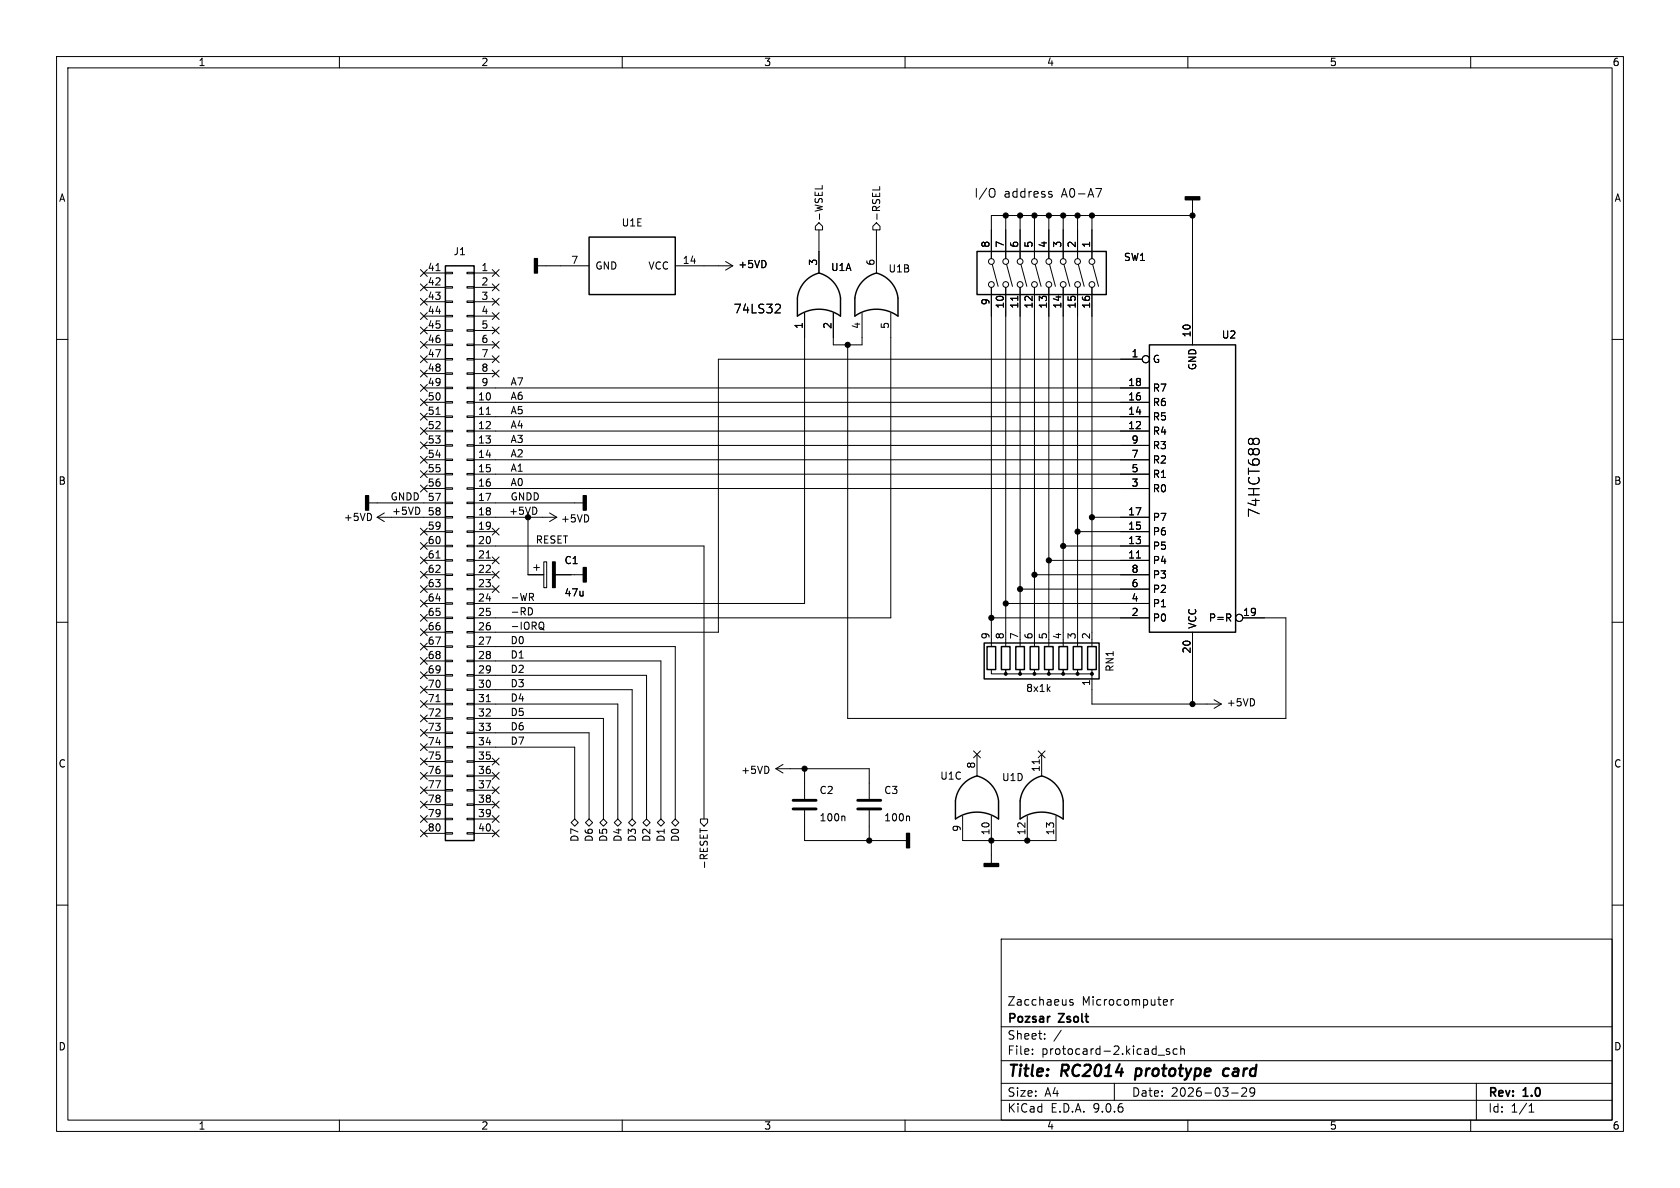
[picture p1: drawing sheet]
<svg xmlns="http://www.w3.org/2000/svg" width="297mm" height="210mm" viewBox="0 0 297 210" stroke-linecap="round" stroke-linejoin="round" font-family="sans-serif">
<g fill="none" stroke="#000" stroke-width=".18">
<path d="M10 10h277v190h-277zM12 12h273v186h-273zM60 10v2M110 10v2M160 10v2M210 10v2M260 10v2M144.8 39.4l.6 .6v.6h-1.3v-.6zM145.4 32.8v.6M154.9 39.4l.7 .6v.6h-1.3v-.6zM155.5 33v.6M175.7 33.4a1.09 1.09 0 0 1 0 1.4"/>
<path d="M177.8 38.1v7.6M180.3 38.1v7.6M182.9 38.1v7.6M185.4 38.1v7.6M185.6 34.3l.4 .1v.2l-.2 .3h-.3M185.6 33.8l.4 .1M188 38.1v7.6M190.5 38.1v7.6M193 38.1v7.6M193.7 33.3h1.1l-.7 1.6M210.8 38.1h-35.5v7.6M210.8 35.3v25.7"/>
<path d="M74.3 47.7l1.2 1.2M74.3 55.3l1.2 1.2M74.3 50.2l1.2 1.2M74.3 57.8l1.2 1.2M74.3 52.7l1.2 1.2M74.9 48.3h3.8M74.9 50.8h3.8M74.9 53.3h3.8M74.9 55.9h3.8M74.9 58.4h3.8M75.5 47.7l-1.2 1.2M75.5 55.3l-1.2 1.2"/>
<path d="M75.5 50.2l-1.2 1.2M75.5 57.8l-1.2 1.2M75.5 52.7l-1.2 1.2M77.1 47.8h.7M78.7 48.1h1.3v.3h-1.3zM78.7 50.7h1.3v.2h-1.3zM78.7 53.2h1.3v.3h-1.3zM78.7 55.8h1.3v.2h-1.3zM78.7 58.3h1.3v.2h-1.3zM82.5 48.1h1.3v.3h-1.3zM82.5 50.7h1.3v.2h-1.3zM82.5 53.2h1.3v.3h-1.3z"/>
<path d="M82.5 55.8h1.3v.2h-1.3zM82.5 58.3h1.3v.2h-1.3zM83.8 48.3h3.8M83.8 50.8h3.8M83.8 53.3h3.8M83.8 55.9h3.8M83.8 58.4h3.8M87 55.3l1.2 1.2M87 47.7l1.2 1.2M87 52.7l1.2 1.2M87 57.8l1.2 1.2M87 50.2l1.2 1.2"/>
<path d="M88.2 55.3l-1.2 1.2M88.2 47.7l-1.2 1.2M88.2 52.7l-1.2 1.2M88.2 57.8l-1.2 1.2M88.2 50.2l-1.2 1.2M95 47h9.1M119.4 47h10.1M128.3 46.2l1.2 .8M129.5 47l-1.2 .8M137.3 53.8h.5l.2 .4-.1 .2-.9 .9h1M142.2 55.4v51.3h-58.4M144.8 40.6v7.7"/>
<path d="M147.3 55.4v5.6h5.1v-5.6M154.9 40.6v7.7M157.5 55.4v53.8h-73.7M175.3 50.8v61M175.4 46.7l1.1 3.9M177.8 50.8v61M178 46.7l1 3.9M179.9 52.4v.7M180.3 50.8v61M180.5 46.7l1 3.9M182.9 50.8v61M183 46.7l1 3.9"/>
<path d="M185.4 50.8v61M185.5 46.7l1.1 3.9M188 50.8v61M188.1 46.7l1 3.9M190.5 50.8v61M190.6 46.7l1.1 3.9M193 50.8v61M193.2 46.7l1 3.9M10 60h2M74.3 65.4l1.2 1.2M74.3 70.5l1.2 1.2M74.3 73.1l1.2 1.2"/>
<path d="M74.3 62.9l1.2 1.2M74.3 68l1.2 1.2M74.3 78.1l1.2 1.2M74.3 75.6l1.2 1.2M74.3 60.4l1.2 1.2M74.9 61h3.8M74.9 63.5h3.8M74.9 66h3.8M74.9 68.6h3.8M74.9 71.1h3.8M74.9 73.7h3.8M74.9 76.2h3.8"/>
<path d="M74.9 78.7h3.8M75.5 68l-1.2 1.2M75.5 60.4l-1.2 1.2M75.5 73.1l-1.2 1.2M75.5 65.4l-1.2 1.2M75.5 70.5l-1.2 1.2M75.5 62.9l-1.2 1.2M75.5 78.1l-1.2 1.2M75.5 75.6l-1.2 1.2M77.1 73.2h.7M78.7 60.8h1.3v.3h-1.3zM78.7 63.4h1.3v.2h-1.3z"/>
<path d="M78.7 65.9h1.3v.3h-1.3zM78.7 68.5h1.3v.2h-1.3zM78.7 71h1.3v.2h-1.3zM78.7 73.5h1.3v.3h-1.3zM78.7 76.1h1.3v.2h-1.3zM78.7 78.6h1.3v.3h-1.3zM82.5 60.8h1.3v.3h-1.3zM82.5 63.4h1.3v.2h-1.3zM82.5 65.9h1.3v.3h-1.3zM82.5 68.5h1.3v.2h-1.3zM82.5 71h1.3v.2h-1.3zM82.5 73.5h1.3v.3h-1.3z"/>
<path d="M82.5 76.1h1.3v.2h-1.3zM82.5 78.6h1.3v.3h-1.3zM83.8 61h3.8M83.8 63.5h3.8M83.8 66h3.8M83.8 68.6h119.4M83.8 71.1h119.4M83.8 73.7h119.4M83.8 76.2h119.4M83.8 78.7h119.4M86 73.2h.7M87 62.9l1.2 1.2"/>
<path d="M87 60.4l1.2 1.2M87 65.4l1.2 1.2M88.2 60.4l-1.2 1.2M88.2 65.4l-1.2 1.2M88.2 62.9l-1.2 1.2M149.9 61v66h77.4v-17.8h-7.6M201.9 63.5h-74.9v48.3h-43.2M221.5 77.9l-.1-.2a.39 .39 0 0 0-.4-.2 .39 .39 0 0 0-.3 .4v.3M221.5 77.9l.2-.3 .6-.1 .2 .2 .1 .5M221.5 77.9v.3M285 60h2M65.2 88.9h13.5"/>
<path d="M66.7 91.4h12M66.7 91.4l1.2 .8M67.9 90.7l-1.2 .7M74.3 98.5l1.2 1.2M74.3 95.9l1.2 1.2M74.3 80.7l1.2 1.2M74.3 85.8l1.2 1.2M74.3 83.2l1.2 1.2M74.3 93.4l1.2 1.2M74.9 81.3h3.8M74.9 83.8h3.8M74.9 86.4h3.8"/>
<path d="M74.9 94h3.8M74.9 96.5h3.8M74.9 99.1h3.8M75.5 98.5l-1.2 1.2M75.5 95.9l-1.2 1.2M75.5 80.7l-1.2 1.2M75.5 85.8l-1.2 1.2M75.5 83.2l-1.2 1.2M75.5 93.4l-1.2 1.2M77.1 98.6h.7M78.7 81.2h1.3v.2h-1.3zM78.7 83.7h1.3v.2h-1.3z"/>
<path d="M78.7 86.2h1.3v.3h-1.3zM78.7 88.8h1.3v.2h-1.3zM78.7 91.3h1.3v.3h-1.3zM78.7 93.9h1.3v.2h-1.3zM78.7 96.4h1.3v.2h-1.3zM78.7 98.9h1.3v.3h-1.3zM82.5 81.2h1.3v.2h-1.3zM82.5 83.7h1.3v.2h-1.3zM82.5 86.2h1.3v.3h-1.3zM82.5 88.8h1.3v.2h-1.3zM82.5 91.3h1.3v.3h-1.3zM82.5 93.9h1.3v.2h-1.3z"/>
<path d="M82.5 96.4h1.3v.2h-1.3zM82.5 98.9h1.3v.3h-1.3zM83.8 91.4h14.6M83.8 88.9h19.3M83.8 81.3h119.4M83.8 83.8h119.4M83.8 86.4h119.4M83.8 94h3.8M83.8 96.5h40.7v48.3M83.8 99.1h3.8M86 98.6h.7M87 98.5l1.2 1.2"/>
<path d="M87 93.4l1.2 1.2M88.2 98.5l-1.2 1.2M88.2 93.4l-1.2 1.2M93.3 91.4v10.2h2.8M94.9 99.8v1M96.1 99.3h.5v4.6h-.5zM97.2 90.7l1.2 .7M98.4 91.4l-1.2 .8M185.4 99.1h17.8M188 96.5h15.2M190.5 94h12.7M193 91.4h10.2"/>
<path d="M200.9 98.6h.7M10 110h2M74.3 116.2l1.2 1.2M74.3 118.8l1.2 1.2M74.3 113.7l1.2 1.2M74.3 103.5l1.2 1.2M74.3 108.6l1.2 1.2M74.3 106.1l1.2 1.2M74.3 101l1.2 1.2M74.3 111.2l1.2 1.2M74.9 101.6h3.8M74.9 104.1h3.8"/>
<path d="M74.9 106.7h3.8M74.9 109.2h3.8M74.9 111.8h3.8M74.9 114.3h3.8M74.9 116.8h3.8M74.9 119.4h3.8M75.5 113.7l-1.2 1.2M75.5 116.2l-1.2 1.2M75.5 118.8l-1.2 1.2M75.5 111.2l-1.2 1.2M75.5 103.5l-1.2 1.2M75.5 108.6l-1.2 1.2"/>
<path d="M75.5 106.1l-1.2 1.2M75.5 101l-1.2 1.2M78.7 101.5h1.3v.2h-1.3zM78.7 104h1.3v.3h-1.3zM78.7 106.6h1.3v.2h-1.3zM78.7 109.1h1.3v.2h-1.3zM78.7 111.6h1.3v.3h-1.3zM78.7 114.2h1.3v.2h-1.3zM78.7 116.7h1.3v.3h-1.3zM78.7 119.3h1.3v.2h-1.3zM82.5 101.5h1.3v.2h-1.3zM82.5 104h1.3v.3h-1.3z"/>
<path d="M82.5 106.6h1.3v.2h-1.3zM82.5 109.1h1.3v.2h-1.3zM82.5 111.6h1.3v.3h-1.3zM82.5 114.2h1.3v.2h-1.3zM82.5 116.7h1.3v.3h-1.3zM82.5 119.3h1.3v.2h-1.3zM83.8 101.6h3.8M83.8 104.1h3.8M83.8 114.3h35.6v30.5M83.8 116.8h33v28M83.8 119.4h30.5v25.4M87 101l1.2 1.2"/>
<path d="M87 103.5l1.2 1.2M88.2 101l-1.2 1.2M88.2 103.5l-1.2 1.2M93.7 107.4a.68 .68 0 0 1 .4 .7 .68 .68 0 0 1-.4 .6M93.9 105.6l.4 .6M94.2 105l.1 .1-.1 .4M94.4 100.3h1M95.6 110a.43 .43 0 0 1 .5 .4v.4a.43 .43 0 0 1-.5 .4M95.8 111l.4 .4M98.2 101.6h4.9M175.3 118.4v.7h2.5v-.7v.7h2.5v-.7v.7h2.6v-.7v.7h2.5v-.7v.7h2.6v-.7v.7h2.5v-.7v.7h2.5v-.7M175.3 113v1.3"/>
<path d="M175.3 109.2h27.9M177.8 113v1.3M177.8 106.7h25.4M180.3 113v1.3M180.3 104.1h22.9M182.9 113v1.3M182.9 101.6h20.3M185.4 113v1.3M188 113v1.3M190.5 113v1.3M193 113v1.3M193 119.4v5.1h22.9"/>
<path d="M210.8 111.8v12.7M285 110h2M74.3 123.9l1.2 1.2M74.3 136.6l1.2 1.2M74.3 139.1l1.2 1.2M74.3 121.3l1.2 1.2M74.3 126.4l1.2 1.2M74.3 128.9l1.2 1.2M74.3 134l1.2 1.2M74.3 131.5l1.2 1.2M74.9 121.9h3.8M74.9 124.5h3.8"/>
<path d="M74.9 127h3.8M74.9 129.5h3.8M74.9 132.1h3.8M74.9 134.6h3.8M74.9 137.2h3.8M74.9 139.7h3.8M75.5 136.6l-1.2 1.2M75.5 139.1l-1.2 1.2M75.5 123.9l-1.2 1.2M75.5 121.3l-1.2 1.2M75.5 126.4l-1.2 1.2M75.5 128.9l-1.2 1.2"/>
<path d="M75.5 134l-1.2 1.2M75.5 131.5l-1.2 1.2M77.1 124h.7M78.7 121.8h1.3v.2h-1.3zM78.7 124.3h1.3v.3h-1.3zM78.7 126.9h1.3v.2h-1.3zM78.7 129.4h1.3v.3h-1.3zM78.7 132h1.3v.2h-1.3zM78.7 134.5h1.3v.2h-1.3zM78.7 137h1.3v.3h-1.3zM78.7 139.6h1.3v.2h-1.3zM82.5 121.8h1.3v.2h-1.3z"/>
<path d="M82.5 124.3h1.3v.3h-1.3zM82.5 126.9h1.3v.2h-1.3zM82.5 129.4h1.3v.3h-1.3zM82.5 132h1.3v.2h-1.3zM82.5 134.5h1.3v.2h-1.3zM82.5 137h1.3v.3h-1.3zM82.5 139.6h1.3v.2h-1.3zM83.8 121.9h28v22.9M83.8 124.5h25.4v20.3M83.8 127h22.9v17.8M83.8 129.5h20.3v15.3M83.8 132.1h17.8v12.7"/>
<path d="M83.8 134.6h3.8M83.8 137.2h3.8M83.8 139.7h3.8M86 124h.7M87 136.6l1.2 1.2M87 139.1l1.2 1.2M87 134l1.2 1.2M88.2 136.6l-1.2 1.2M88.2 134l-1.2 1.2M88.2 139.1l-1.2 1.2M137.2 135.9h16.5v5.3M137.2 135.9l1.2 .8"/>
<path d="M138.4 135.1l-1.2 .8M142.2 135.9v5.3M172.1 132.7l1.2 1.3M172.7 133.4v3.8M173.3 132.7l-1.2 1.3M183.5 132.7l1.3 1.3M183.7 134.3v.7M184.1 133.4v3.8M184.8 132.7l-1.3 1.3M214.6 123.7l1.3 .8M215.9 124.5l-1.3 .7M74.3 141.6l1.2 1.2"/>
<path d="M74.3 144.2l1.2 1.2M74.3 146.7l1.2 1.2M74.9 142.2h3.8M74.9 144.8h3.8M74.9 147.3h3.8M75.5 141.6l-1.2 1.2M75.5 144.2l-1.2 1.2M75.5 146.7l-1.2 1.2M78.7 142.1h1.3v.3h-1.3zM78.7 144.7h1.3v.2h-1.3zM78.7 147.2h1.3v.2h-1.3zM82.5 142.1h1.3v.3h-1.3z"/>
<path d="M82.5 144.7h1.3v.2h-1.3zM82.5 147.2h1.3v.2h-1.3zM83.8 142.2h3.8M83.8 144.8h3.8M83.8 147.3h3.8M87 141.6l1.2 1.2M87 146.7l1.2 1.2M87 144.2l1.2 1.2M88.2 141.6l-1.2 1.2M88.2 146.7l-1.2 1.2M88.2 144.2l-1.2 1.2M101 145.4l.6-.6 .6 .6-.6 .7z"/>
<path d="M103.5 145.4l.6-.6 .7 .6-.7 .7zM106 145.4l.7-.6 .6 .6-.6 .7zM108.6 145.4l.6-.6 .7 .6-.7 .7zM111.1 145.4l.7-.6 .6 .6-.6 .7zM113.7 145.4l.6-.6 .6 .6-.6 .7zM116.2 145.4l.6-.6 .7 .6-.7 .7zM118.7 145.4l.7-.6 .6 .6-.6 .7zM123.8 146.5v.7M123.8 144.8h1.3v.6l-.6 .7-.7-.7zM142.2 143.3v5.3h18.1M149.2 144.3l.2 .1v.7M153.7 143.3v5.3"/>
<path d="M160.6 144.3l.2 .1v.7M170.2 144.3v4.3h16.5v-4.3M175.3 144.3v8.4M181.6 144.3v4.3M10 160h2M177 166h108v32h-108zM189.7 176.8l-.4-.1-.2 .2 .1 .2 .5 .2v.3h-.6M205.7 177.6h.6M205.7 176.8l.5-.1 .2 .4-.7 .1M207 176.7v1M207.5 176.7l-.3 .1-.2 .2M285 160h2"/>
<path d="M60 198v2M110 198v2M160 198v2M177 194.5h108M177 191.5h108M177 187.5h108M177 181.5h108M182.5 186.3v.1M182.5 185.5v.1M184.7 183.6v.1M184.7 182.8v.1M187.6 182.1l-1.3 2"/>
<path d="M197 191.5v3M204.7 186.5h1.2M206.7 185.5l-.3-.1-.2 .2v.2l.5 .2v.3h-.5M208.1 185.5l-.4-.1-.3 .3v.4l.1 .2h.6M208.7 185.5l.3-.1 .3 .1 .1 .9M208.7 184.9v1.5M210 198v2M217.7 193.2h1.2M219.5 192.4l.6-.1 .2 .1 .1 .3-.9 1.1h.9M221.8 192.9l-.3 .3h-.3l-.2-.3 .1-.5 .4-.1 .2 .1a.99 .99 0 0 1-.3 1.4h-.3M260 198v2M261 191.5v6.5"/>
<path d="M270.3 196.6h.9M270.3 195.5l.4-.4v1.5"/>
<circle cx="175.3" cy="50.3" r=".51"/>
<circle cx="175.3" cy="46.2" r=".51"/>
<circle cx="177.8" cy="50.3" r=".51"/>
<circle cx="177.8" cy="46.2" r=".51"/>
<circle cx="180.3" cy="46.2" r=".51"/>
<circle cx="180.3" cy="50.3" r=".51"/>
<circle cx="182.9" cy="46.2" r=".51"/>
<circle cx="182.9" cy="50.3" r=".51"/>
<circle cx="185.4" cy="50.3" r=".51"/>
<circle cx="185.4" cy="46.2" r=".51"/>
<circle cx="188" cy="46.2" r=".51"/>
<circle cx="188" cy="50.3" r=".51"/>
<circle cx="190.5" cy="46.2" r=".51"/>
<circle cx="190.5" cy="50.3" r=".51"/>
<circle cx="193" cy="46.2" r=".51"/>
<circle cx="193" cy="50.3" r=".51"/>
<circle cx="202.6" cy="63.5" r=".63"/>
<circle cx="219.1" cy="109.2" r=".63"/>
</g>
<path d="M200.9 188.9l-.3 2M217.3 189a.66 .66 0 0 0-1 .3l-.1 .5 .2 .3 .1 .1 .6-.1" fill="none" stroke="#000" stroke-width=".4"/>
<path d="M185.5 179.7h.1" fill="none" stroke="#000" stroke-width=".3"/>
<g fill="none" stroke="#000" stroke-width=".25">
<path d="M78.7 47h5.1v101.6h-5.1zM104.1 41.9h15.3v10.2h-15.3zM141 52.7v3.2a6.6 6.6 0 0 1 7.6 0v-3.2M148.6 52.7a5.2 5.2 0 0 0-3.8-4.4 5.2 5.2 0 0 0-3.8 4.4M151.1 52.7v3.2a6.6 6.6 0 0 1 7.6 0v-3.2M158.8 52.7a5.2 5.2 0 0 0-3.9-4.4 5.2 5.2 0 0 0-3.8 4.4M172.7 44.5h22.9v7.6h-22.9zM203.2 61h15.2v50.8h-15.2zM174 113.7h20.3v6.3h-20.3zM174.5 114.3h1.5v4.1h-1.5zM177 114.3h1.6v4.1h-1.6zM179.6 114.3h1.5v4.1h-1.5z"/>
<path d="M182.1 114.3h1.5v4.1h-1.5zM184.7 114.3h1.5v4.1h-1.5zM187.2 114.3h1.5v4.1h-1.5zM189.7 114.3h1.6v4.1h-1.6zM192.3 114.3h1.5v4.1h-1.5zM172.7 137.2a5.2 5.2 0 0 1 3.8 4.4M172.7 137.2a5.1 5.1 0 0 0-3.8 4.4M184.1 137.2a5.2 5.2 0 0 1 3.9 4.4M184.2 137.2a5.1 5.1 0 0 0-3.9 4.4M168.9 141.6v3.2a6.6 6.6 0 0 1 7.6 0v-3.2M180.3 141.6v3.2a6.6 6.6 0 0 1 7.7 0v-3.2"/>
</g>
<g fill="#000" stroke="#000" stroke-width=".18">
<path d="M97.7 99.3h.5v4.6h-.5z"/>
<circle cx="177.8" cy="38.1" r=".46"/>
<circle cx="180.3" cy="38.1" r=".46"/>
<circle cx="182.9" cy="38.1" r=".46"/>
<circle cx="185.4" cy="38.1" r=".46"/>
<circle cx="188" cy="38.1" r=".46"/>
<circle cx="190.5" cy="38.1" r=".46"/>
<circle cx="193" cy="38.1" r=".46"/>
<circle cx="210.8" cy="38.1" r=".46"/>
<circle cx="149.9" cy="61" r=".46"/>
<circle cx="93.3" cy="91.4" r=".46"/>
<circle cx="185.4" cy="99.1" r=".46"/>
<circle cx="188" cy="96.5" r=".46"/>
<circle cx="190.5" cy="94" r=".46"/>
<circle cx="193" cy="91.4" r=".46"/>
<circle cx="175.3" cy="109.2" r=".46"/>
<circle cx="177.8" cy="106.7" r=".46"/>
<circle cx="177.8" cy="119.1" r=".25"/>
<circle cx="180.3" cy="104.1" r=".46"/>
<circle cx="180.3" cy="119.1" r=".25"/>
<circle cx="182.9" cy="101.6" r=".46"/>
<circle cx="182.9" cy="119.1" r=".25"/>
<circle cx="185.4" cy="119.1" r=".25"/>
<circle cx="188" cy="119.1" r=".25"/>
<circle cx="190.5" cy="119.1" r=".25"/>
<circle cx="193" cy="119.1" r=".25"/>
<circle cx="142.2" cy="135.9" r=".46"/>
<circle cx="210.8" cy="124.5" r=".46"/>
<circle cx="153.7" cy="148.6" r=".46"/>
<circle cx="175.3" cy="148.6" r=".46"/>
<circle cx="181.6" cy="148.6" r=".46"/>
</g>
<path d="M209.5 34.8h2.6v.5h-2.6zM94.5 45.7h.5v2.6h-.5zM64.6 87.6h.6v2.6h-.6zM103.1 87.6h.5v2.6h-.5zM103.1 100.3h.5v2.6h-.5zM160.3 147.3h.5v2.6h-.5zM174 152.7h2.5v.5h-2.5z" fill="#000" stroke="#000" stroke-width=".25"/>
<path d="M140.2 141.5h4.1M140.2 143h4.1M151.6 141.5h4.1M151.6 143h4.1" fill="none" stroke="#000" stroke-width=".51"/>
<g font-size="2.8">
<text x="178" y="190.9">Title:</text>
<text x="187.7" y="190.9">RC2014</text>
<text x="201.6" y="190.9">prototype</text>
<text x="217.9" y="190.9">card</text>
</g>
<text font-size="2.7" x="222.9" y="91.6" transform="rotate(-90 222.9 91.6)">74HCT688</text>
<g font-size="2.1">
<text x="172.2" y="35.1">I/O</text>
<text x="177.5" y="35.1">address</text>
<text x="187.7" y="35.1">A0-A7</text>
<text x="129.6" y="55.6">74LS32</text>
<text x="178" y="178">Zacchaeus</text>
<text x="191.2" y="178">Microcomputer</text>
<text x="178" y="184">Sheet:</text>
<text x="178" y="181.2">Pozsar</text>
<text x="187.3" y="181.2">Zsolt</text>
<text x="178" y="186.7">File:</text>
<text x="184.1" y="186.7">protocard-2.kicad_sch</text>
<text x="178" y="196.9">KiCad</text>
<text x="178" y="194.1">Size:</text>
<text x="184.7" y="194.1">A4</text>
<text x="185.7" y="196.9">E.D.A.</text>
<text x="193.3" y="196.9">9.0.6</text>
<text x="200" y="194.1">Date:</text>
<text x="207" y="194.1">2026-03-29</text>
<text x="263" y="194.3">Rev:</text>
<text x="263" y="196.9">Id:</text>
<text x="267.1" y="196.9">1/1</text>
<text x="269.4" y="194.3">1.0</text>
</g>
<g font-size="1.8">
<text x="35" y="11.9">1</text>
<text x="85" y="11.9">2</text>
<text x="135" y="11.9">3</text>
<text x="185" y="11.9">4</text>
<text x="235" y="11.9">5</text>
<text x="285" y="11.9">6</text>
<text x="10.3" y="35.9">A</text>
<text x="285.3" y="35.9">A</text>
<text x="109.8" y="40.2">U1E</text>
<text x="145.6" y="39.2" transform="rotate(-90 145.6 39.2)">-WSEL</text>
<text x="155.8" y="39.2" transform="rotate(-90 155.8 39.2)">-RSEL</text>
<text x="80.1" y="45.3">J1</text>
<text x="100.9" y="46.7">7</text>
<text x="105.2" y="47.9">GND</text>
<text x="114.5" y="47.9">VCC</text>
<text x="120.6" y="46.7">14</text>
<text x="130.4" y="47.6">+5VD</text>
<text x="144.5" y="47.1" transform="rotate(-90 144.5 47.1)">3</text>
<text x="154.7" y="47.1" transform="rotate(-90 154.7 47.1)">6</text>
<text x="175" y="43.9" transform="rotate(-90 175 43.9)">8</text>
<text x="177.5" y="43.9" transform="rotate(-90 177.5 43.9)">7</text>
<text x="180.1" y="43.9" transform="rotate(-90 180.1 43.9)">6</text>
<text x="182.6" y="43.9" transform="rotate(-90 182.6 43.9)">5</text>
<text x="185.2" y="43.9" transform="rotate(-90 185.2 43.9)">4</text>
<text x="187.7" y="43.9" transform="rotate(-90 187.7 43.9)">3</text>
<text x="190.2" y="43.9" transform="rotate(-90 190.2 43.9)">2</text>
<text x="192.8" y="43.9" transform="rotate(-90 192.8 43.9)">1</text>
<text x="198.6" y="46.3">SW1</text>
<text x="75.5" y="48">41</text>
<text x="75.5" y="50.5">42</text>
<text x="75.5" y="53.1">43</text>
<text x="85" y="48">1</text>
<text x="85" y="50.5">2</text>
<text x="85" y="53.1">3</text>
<text x="146.8" y="48.1">U1A</text>
<text x="157" y="48.4">U1B</text>
<text x="75.5" y="55.6">44</text>
<text x="75.5" y="58.2">45</text>
<text x="85" y="55.6">4</text>
<text x="85" y="58.2">5</text>
<text x="142" y="58.2" transform="rotate(-90 142 58.2)">1</text>
<text x="147.1" y="58.2" transform="rotate(-90 147.1 58.2)">2</text>
<text x="152.1" y="58.2" transform="rotate(-90 152.1 58.2)">4</text>
<text x="157.2" y="58.2" transform="rotate(-90 157.2 58.2)">5</text>
<text x="175" y="54" transform="rotate(-90 175 54)">9</text>
<text x="177.5" y="54.7" transform="rotate(-90 177.5 54.7)">10</text>
<text x="180.1" y="54.7" transform="rotate(-90 180.1 54.7)">11</text>
<text x="182.6" y="54.7" transform="rotate(-90 182.6 54.7)">12</text>
<text x="185.2" y="54.7" transform="rotate(-90 185.2 54.7)">13</text>
<text x="187.7" y="54.7" transform="rotate(-90 187.7 54.7)">14</text>
<text x="190.2" y="54.7" transform="rotate(-90 190.2 54.7)">15</text>
<text x="192.8" y="54.7" transform="rotate(-90 192.8 54.7)">16</text>
<text x="210.6" y="59.7" transform="rotate(-90 210.6 59.7)">10</text>
<text x="75.5" y="60.7">46</text>
<text x="75.5" y="63.2">47</text>
<text x="75.5" y="65.8">48</text>
<text x="85" y="60.7">6</text>
<text x="85" y="63.2">7</text>
<text x="85" y="65.8">8</text>
<text x="200" y="63.2">1</text>
<text x="203.7" y="64.4">G</text>
<text x="211.7" y="65.5" transform="rotate(-90 211.7 65.5)">GND</text>
<text x="215.9" y="60">U2</text>
<text x="75.5" y="68.3">49</text>
<text x="75.5" y="70.9">50</text>
<text x="84.4" y="70.9">10</text>
<text x="85" y="68.3">9</text>
<text x="90.2" y="70.8">A6</text>
<text x="90.2" y="68.2">A7</text>
<text x="199.3" y="70.9">16</text>
<text x="199.3" y="68.3">18</text>
<text x="203.7" y="72">R6</text>
<text x="203.7" y="69.4">R7</text>
<text x="75.5" y="73.4">51</text>
<text x="75.5" y="75.9">52</text>
<text x="84.4" y="73.4">11</text>
<text x="84.4" y="75.9">12</text>
<text x="90.2" y="73.3">A5</text>
<text x="90.2" y="75.9">A4</text>
<text x="199.3" y="75.9">12</text>
<text x="199.3" y="73.4">14</text>
<text x="203.7" y="77.1">R4</text>
<text x="203.7" y="74.5">R5</text>
<text x="75.5" y="78.5">53</text>
<text x="75.5" y="81">54</text>
<text x="75.5" y="83.6">55</text>
<text x="84.4" y="78.5">13</text>
<text x="84.4" y="81">14</text>
<text x="84.4" y="83.6">15</text>
<text x="90.2" y="83.5">A1</text>
<text x="90.2" y="80.9">A2</text>
<text x="90.2" y="78.4">A3</text>
<text x="200" y="83.6">5</text>
<text x="200" y="81">7</text>
<text x="200" y="78.5">9</text>
<text x="203.7" y="82.1">R2</text>
<text x="203.7" y="79.6">R3</text>
<text x="10.3" y="85.9">B</text>
<text x="69" y="88.6">GNDD</text>
<text x="75.5" y="86.1">56</text>
<text x="75.5" y="88.6">57</text>
<text x="84.4" y="86.1">16</text>
<text x="84.4" y="88.6">17</text>
<text x="90.2" y="86">A0</text>
<text x="90.2" y="88.6">GNDD</text>
<text x="200" y="86.1">3</text>
<text x="203.7" y="87.2">R0</text>
<text x="203.7" y="84.7">R1</text>
<text x="285.3" y="85.9">B</text>
<text x="60.7" y="92.3">+5VD</text>
<text x="69.2" y="91.1">+5VD</text>
<text x="75.5" y="91.2">58</text>
<text x="75.5" y="93.7">59</text>
<text x="84.4" y="91.2">18</text>
<text x="84.4" y="93.7">19</text>
<text x="89.9" y="91.1">+5VD</text>
<text x="99.1" y="92.6">+5VD</text>
<text x="199.3" y="93.7">15</text>
<text x="199.3" y="91.2">17</text>
<text x="203.7" y="94.8">P6</text>
<text x="203.7" y="92.3">P7</text>
<text x="75.5" y="96.3">60</text>
<text x="75.5" y="98.8">61</text>
<text x="75.5" y="101.3">62</text>
<text x="84.4" y="96.3">20</text>
<text x="84.4" y="98.8">21</text>
<text x="84.4" y="101.3">22</text>
<text x="94.6" y="96.2">RESET</text>
<text x="99.7" y="99.9">C1</text>
<text x="199.3" y="98.8">11</text>
<text x="199.3" y="96.3">13</text>
<text x="200" y="101.3">8</text>
<text x="203.7" y="99.9">P4</text>
<text x="203.7" y="97.4">P5</text>
<text x="75.5" y="103.9">63</text>
<text x="75.5" y="106.4">64</text>
<text x="84.4" y="103.9">23</text>
<text x="84.4" y="106.4">24</text>
<text x="90.2" y="106.3">-WR</text>
<text x="99.7" y="105.6">47u</text>
<text x="200" y="106.4">4</text>
<text x="200" y="103.9">6</text>
<text x="203.7" y="107.5">P1</text>
<text x="203.7" y="105">P2</text>
<text x="203.7" y="102.5">P3</text>
<text x="75.5" y="109">65</text>
<text x="75.5" y="111.5">66</text>
<text x="84.4" y="109">25</text>
<text x="84.4" y="111.5">26</text>
<text x="90.2" y="114">D0</text>
<text x="90.2" y="111.4">-IORQ</text>
<text x="90.2" y="108.9">-RD</text>
<text x="175" y="113.1" transform="rotate(-90 175 113.1)">9</text>
<text x="177.5" y="113.1" transform="rotate(-90 177.5 113.1)">8</text>
<text x="180.1" y="113.1" transform="rotate(-90 180.1 113.1)">7</text>
<text x="182.6" y="113.1" transform="rotate(-90 182.6 113.1)">6</text>
<text x="185.2" y="113.1" transform="rotate(-90 185.2 113.1)">5</text>
<text x="187.7" y="113.1" transform="rotate(-90 187.7 113.1)">4</text>
<text x="190.2" y="113.1" transform="rotate(-90 190.2 113.1)">3</text>
<text x="192.8" y="113.1" transform="rotate(-90 192.8 113.1)">2</text>
<text x="200" y="109">2</text>
<text x="203.7" y="110.1">P0</text>
<text x="211.7" y="111.3" transform="rotate(-90 211.7 111.3)">VCC</text>
<text x="213.6" y="110.1">P=R</text>
<text x="219.7" y="109">19</text>
<text x="75.5" y="114">67</text>
<text x="75.5" y="116.6">68</text>
<text x="75.5" y="119.1">69</text>
<text x="84.4" y="114">27</text>
<text x="84.4" y="116.6">28</text>
<text x="84.4" y="119.1">29</text>
<text x="90.2" y="119">D2</text>
<text x="90.2" y="116.5">D1</text>
<text x="197.1" y="118.8" transform="rotate(-90 197.1 118.8)">RN1</text>
<text x="210.6" y="115.6" transform="rotate(-90 210.6 115.6)">20</text>
<text x="75.5" y="121.7">70</text>
<text x="75.5" y="124.2">71</text>
<text x="84.4" y="121.7">30</text>
<text x="84.4" y="124.2">31</text>
<text x="90.2" y="121.6">D3</text>
<text x="90.2" y="124.1">D4</text>
<text x="181.3" y="122.5">8x1k</text>
<text x="192.8" y="121.4" transform="rotate(-90 192.8 121.4)">1</text>
<text x="216.8" y="125.1">+5VD</text>
<text x="75.5" y="126.7">72</text>
<text x="75.5" y="129.3">73</text>
<text x="75.5" y="131.8">74</text>
<text x="84.4" y="126.7">32</text>
<text x="84.4" y="129.3">33</text>
<text x="84.4" y="131.8">34</text>
<text x="90.2" y="126.7">D5</text>
<text x="90.2" y="131.7">D7</text>
<text x="90.2" y="129.2">D6</text>
<text x="10.3" y="135.9">C</text>
<text x="75.5" y="134.4">75</text>
<text x="75.5" y="136.9">76</text>
<text x="84.4" y="134.4">35</text>
<text x="84.4" y="136.9">36</text>
<text x="130.9" y="137">+5VD</text>
<text x="172.5" y="136" transform="rotate(-90 172.5 136)">8</text>
<text x="183.9" y="136.6" transform="rotate(-90 183.9 136.6)">11</text>
<text x="285.3" y="135.9">C</text>
<text x="75.5" y="139.4">77</text>
<text x="75.5" y="142">78</text>
<text x="84.4" y="139.4">37</text>
<text x="84.4" y="142">38</text>
<text x="144.8" y="140.6">C2</text>
<text x="156.2" y="140.6">C3</text>
<text x="166.1" y="138">U1C</text>
<text x="177" y="138.3">U1D</text>
<text x="75.5" y="144.5">79</text>
<text x="75.5" y="147.1">80</text>
<text x="84.4" y="144.5">39</text>
<text x="84.4" y="147.1">40</text>
<text x="102.5" y="148.9" transform="rotate(-90 102.5 148.9)">D7</text>
<text x="105" y="148.9" transform="rotate(-90 105 148.9)">D6</text>
<text x="107.5" y="148.9" transform="rotate(-90 107.5 148.9)">D5</text>
<text x="110.1" y="148.9" transform="rotate(-90 110.1 148.9)">D4</text>
<text x="112.6" y="148.9" transform="rotate(-90 112.6 148.9)">D3</text>
<text x="115.2" y="148.9" transform="rotate(-90 115.2 148.9)">D2</text>
<text x="117.7" y="148.9" transform="rotate(-90 117.7 148.9)">D1</text>
<text x="120.2" y="148.9" transform="rotate(-90 120.2 148.9)">D0</text>
<text x="144.8" y="145.4">100n</text>
<text x="156.2" y="145.4">100n</text>
<text x="169.9" y="147.1" transform="rotate(-90 169.9 147.1)">9</text>
<text x="175" y="147.7" transform="rotate(-90 175 147.7)">10</text>
<text x="181.4" y="147.7" transform="rotate(-90 181.4 147.7)">12</text>
<text x="186.4" y="147.7" transform="rotate(-90 186.4 147.7)">13</text>
<text x="125.3" y="153.8" transform="rotate(-90 125.3 153.8)">-RESET</text>
<text x="10.3" y="185.9">D</text>
<text x="285.3" y="185.9">D</text>
<text x="35" y="199.9">1</text>
<text x="85" y="199.9">2</text>
<text x="135" y="199.9">3</text>
<text x="185" y="199.9">4</text>
<text x="235" y="199.9">5</text>
<text x="285" y="199.9">6</text>
</g>
</svg>
